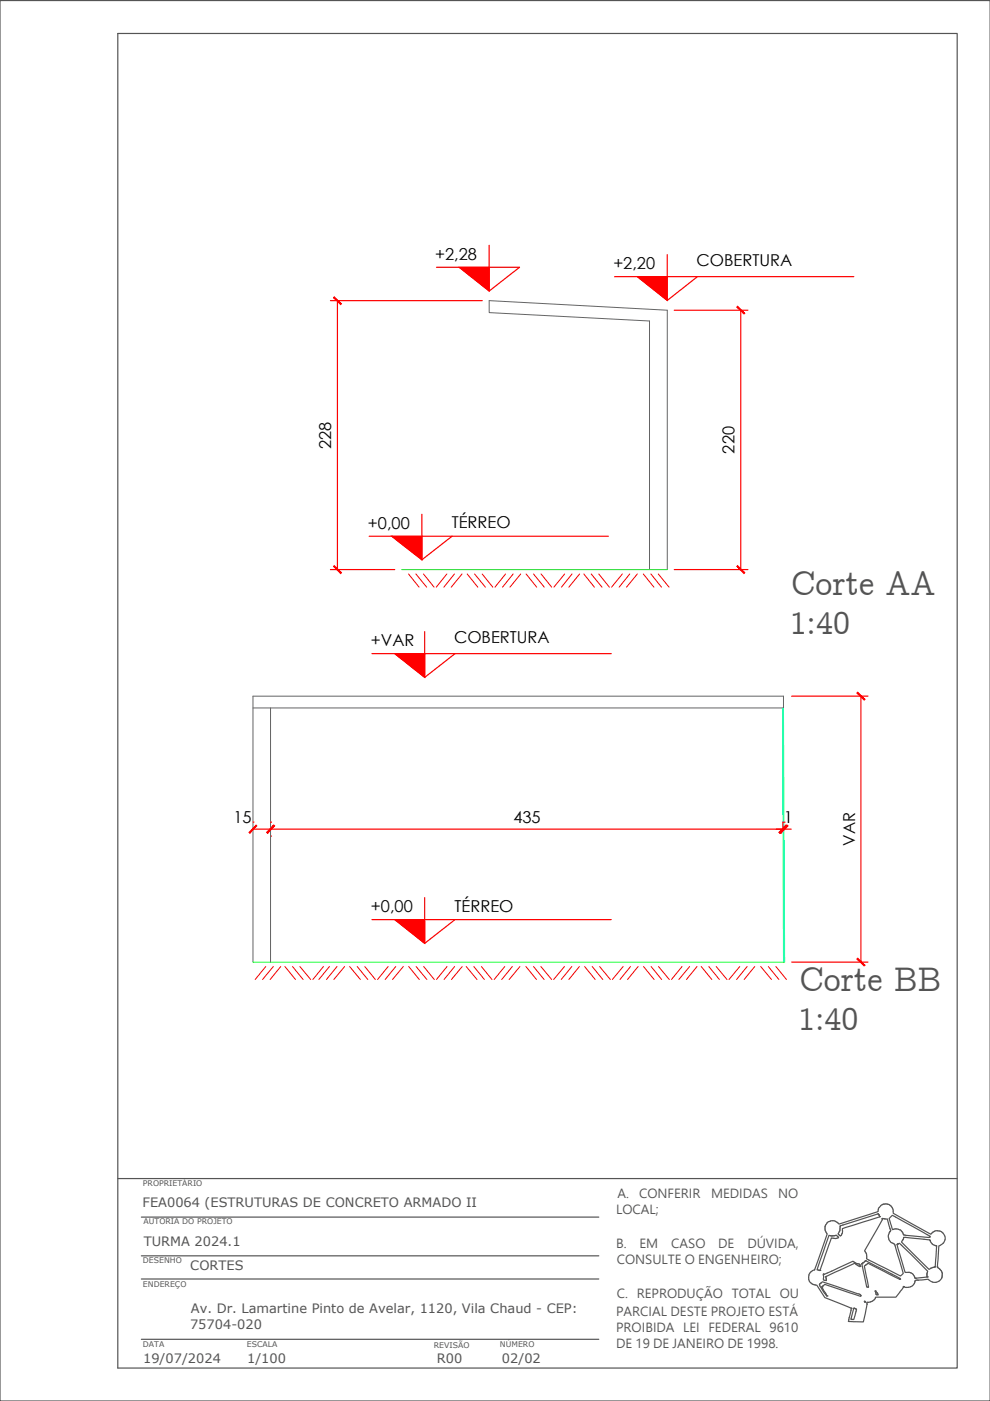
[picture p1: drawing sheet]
<svg xmlns="http://www.w3.org/2000/svg" width="210mm" height="297mm" viewBox="0 0 210 297" stroke-linecap="round" stroke-linejoin="round" font-family="sans-serif">
<!-- layer: CARIMBO -->
<path d="M103.7 63.7l37.8 2.1v55h-3.8v-52.7l-34-1.8zM53.6 150.1h112.5v-2.5h-112.5v56.4M57.4 150.1v53.9" fill="none" stroke="#636466" stroke-width=".21"/>
<path d="M85.2 120.8h56.3M53.6 204h112.8" fill="none" stroke="#0f0" stroke-width=".21"/>
<g fill="none" stroke="#d00" stroke-width=".21">
<path d="M86.6 121.7l2.3 2.8M88.2 121.7l2.3 2.8M89.8 121.7l2.2 2.8M94.7 121.7l-2.2 2.8M96.4 121.7l-2.3 2.8M98 121.7l-2.3 2.8M99.1 121.7l2.2 2.8M100.6 121.7l2.3 2.8M102.2 121.7l2.3 2.8M107.2 121.7l-2.3 2.8M108.8 121.7l-2.2 2.8M110.4 121.7l-2.3 2.8"/>
<path d="M111.5 121.7l2.3 2.8M113.1 121.7l2.3 2.8M114.7 121.7l2.3 2.8M119.7 121.7l-2.3 2.8M121.3 121.7l-2.3 2.8M122.9 121.7l-2.3 2.8M123.8 121.7l2.2 2.8M125.3 121.7l2.3 2.8M127 121.7l2.2 2.8M132 121.7l-2.3 2.8M133.5 121.7l-2.2 2.8M135.1 121.7l-2.3 2.8"/>
<path d="M136.4 121.7l2.2 2.8M138 121.7l2.3 2.8M139.6 121.7l2.3 2.8M56.3 204.9l-2.2 2.8M58 204.9l-2.3 2.8M59.5 204.9l-2.2 2.8M60.4 204.9l2.3 2.8M62 204.9l2.3 2.8M63.6 204.9l2.3 2.8M68.6 204.9l-2.3 2.8M69.8 204.9l-2.2 2.8M71.5 204.9l-2.3 2.8"/>
<path d="M73.1 204.9l-2.3 2.8M74.1 204.9l2.3 2.8M75.7 204.9l2.3 2.8M77.3 204.9l2.3 2.8M82.3 204.9l-2.2 2.8M83.9 204.9l-2.2 2.8M85.5 204.9l-2.3 2.8M86.7 204.9l2.2 2.8M88.2 204.9l2.3 2.8M89.8 204.9l2.3 2.8M94.8 204.9l-2.3 2.8M96.4 204.9l-2.3 2.8"/>
<path d="M98 204.9l-2.3 2.8M98.8 204.9l2.3 2.8M100.5 204.9l2.2 2.8M102.1 204.9l2.2 2.8M107 204.9l-2.2 2.8M108.6 204.9l-2.2 2.8M110.2 204.9l-2.3 2.8M111.5 204.9l2.2 2.8M113.1 204.9l2.3 2.8M114.7 204.9l2.3 2.8M119.7 204.9l-2.3 2.8M121.2 204.9l-2.2 2.8"/>
<path d="M122.9 204.9l-2.3 2.8M124 204.9l2.2 2.8M125.6 204.9l2.2 2.8M127.1 204.9l2.3 2.8M132.1 204.9l-2.3 2.8M133.7 204.9l-2.3 2.8M135.3 204.9l-2.2 2.8M136.4 204.9l2.3 2.8M138 204.9l2.3 2.8M139.6 204.9l2.3 2.8M144.6 204.9l-2.2 2.8M146.2 204.9l-2.3 2.8"/>
<path d="M147.8 204.9l-2.3 2.8M148.7 204.9l2.2 2.8M150.3 204.9l2.2 2.8M151.8 204.9l2.3 2.8M156.8 204.9l-2.2 2.8M158.4 204.9l-2.2 2.8M160 204.9l-2.2 2.8M161.3 204.9l2.3 2.8M162.9 204.9l2.2 2.8M164.5 204.9l2.3 2.8"/>
</g>
<!-- layer: COTA -->
<g fill="#f00" stroke="#f00" stroke-width=".21">
<path d="M83.1 113.7h6.4v5z"/>
<path d="M135.1 58.7h6.4v5z"/>
<path d="M97.4 56.7h6.3v5z"/>
<path d="M83.7 195h6.3v5z"/>
<path d="M83.7 138.6h6.3v5z"/>
<path d="M156.3 65.1l1.4 1.5 .2-.2zM156.4 64.9l1.5 1.5-1.6-1.3z"/>
<path d="M156.4 119.9l-.1 .2 1.6 1.3zM156.3 120.1l1.6 1.3-.2 .2z"/>
<path d="M70.7 63.1l1.5 1.5 .2-.2zM70.9 62.9l1.5 1.5-1.7-1.3z"/>
<path d="M70.9 119.9l-.2 .2 1.7 1.3zM70.7 120.1l1.7 1.3-.2 .2z"/>
<path d="M181.9 203.1l-.2 .2 1.7 1.4zM181.7 203.3l1.7 1.4-.2 .1z"/>
<path d="M181.7 146.9l1.5 1.5 .2-.1zM181.7 146.9l.2-.1 1.5 1.5z"/>
<path d="M58 174.9l-1.3 1.7 1.5-1.5zM58 174.9l-1.3 1.7-.1-.1z"/>
<path d="M166.7 174.9l-1.5 1.6 .2 .1zM166.7 174.9l.1 .2-1.4 1.5z"/>
<path d="M58 174.9l-1.4 1.6 .1 .1zM58 174.9l.2 .2-1.5 1.5z"/>
<path d="M54.3 174.9l-1.3 1.7 1.4-1.5zM52.8 176.5l1.5-1.6-1.3 1.7z"/>
<path d="M166.7 174.9l-1.5 1.6 .2 .1zM166.7 174.9l.1 .2-1.4 1.5z"/>
<path d="M166.9 174.9l-1.3 1.7 1.5-1.5zM166.9 174.9l-1.3 1.7-.2-.1z"/>
</g>
<g fill="none" stroke="#f00" stroke-width=".25">
<path d="M92.5 56.7h17.7l-6.5 5-6.3-5M103.7 52v9.7M130.3 58.7h50.7M135.1 58.7l6.4 5 6.4-5M141.5 54v9.7M70.1 63.7h32.1M71.5 63.7v57.1M143 65.8h15.6M157.1 65.8v55M78.3 113.7h50.7M83.1 113.7l6.4 5 6.3-5M89.5 109v9.7"/>
<path d="M70.1 120.8h13.6M78.9 138.6h50.7M83.7 138.6l6.3 5 6.5-5M90 133.9v9.7M143 120.8h15.6M167.9 147.6h16.1M182.5 147.6v56.4M53.6 174.3h.1M53.6 175.8h114.2M57.4 177.3h.1M57.4 174.3h.1M166 174.3h.1"/>
<path d="M166 174.3v1.3M166.2 174.3h.1M78.9 195h50.7M83.7 195l6.3 5 6.5-5M90 190.3v9.7M167.9 204h16.1"/>
</g>
<!-- layer: CARIMBO -->
<path d="M165.9 150.1l.2 53.9M166.1 150.1l.3 53.9" fill="none" stroke="#0ff" stroke-width=".21"/>
<g fill="none" stroke="#545454" stroke-width=".25">
<path d="M0 .1h209.9v296.9h-209.9zM25 7.1h177.9v283h-177.9zM25 249.9h177.9M30 258h97M174.9 260v.4M175 259.9l-.1 .1M175.1 259.6l-.1 .2M175.4 259.3l-.3 .4M175.7 259l-.4 .3M177.1 259l.3 .1M177.2 258.9l-.8-.1-.7 .2M178.2 259.9l-.1 .1"/>
<path d="M178.7 259.7l-.5 .2M186 257.4l-7.3 2.3M186.1 257.4l.3 .1M186.1 256.9l-8.2 2.6-.5-.4M186.2 256.4l-.1 .5M186.3 257.5l.1 .2M186.4 256l-.2 .4M186.4 257.8l.1 .2M186.5 258h.1M186.5 258l-7.2 2.3-.7 .2v.4M187.1 255.4l-.7 .6M187.1 258.6l-3.8 6.6 .3 .5"/>
<path d="M187.1 258.4v.2M187.1 258.3l.3 .1M187.2 255.4h-.1M187.4 255.3h-.2M187.4 258.4h.1M187.5 258.4l.2 .1M187.6 255.3h-.2M187.6 255.3h.6M187.7 258.4l.4 .1 .6 2M188.3 255.3l.3 .2M188.6 255.5l.4 .4 .3 .4M189.3 256.3l.1 .5"/>
<path d="M189.4 256.8v.4l8 4.5 .2-.2M30 266.3h97M30 271.2h97M171.5 270.8l.1 .8M171.5 270.3v.5M171.6 271.6l.3 .4M171.9 272l.4 .3 .6 .1M172.3 269.4l-.5 .4-.3 .5M172.7 269.2l-.4 .2M172.8 269.2l-.1 .1M172.8 272.4l.4 .1 1.7 2.6 5.6 2.3M173.5 269.3h.2"/>
<path d="M173.7 269.4h.1M173.7 269.3h.1M173.8 272.3l.1 .3M173.8 269.4h.1M173.8 272.7l1.1 1.6M173.9 269.4h-.1M174 272.1l.4-.3 7.6 2.5M174.1 272.1l-.3 .1M174.2 272.9l.3 .5M174.2 272.9h.1M174.3 272.8h.1M174.5 273.4l.7 1"/>
<path d="M174.5 272.6l-.2 .2M174.5 272.7l.4-.4 7.6 2.6M174.6 270.4v.5M174.6 270.2v.1M174.6 271v.4l.2 .1M174.6 270.2h.1M174.8 270.2h-.2M174.9 271.4l.1 .1M174.9 274.2l.4 .6M174.9 260.4v.4M174.9 260.7l.1 .3M175 261l.1 .2"/>
<path d="M175 271.5h.1M175.1 270.8l.1 .2M175.1 261.3l.2 .2M175.1 270.6v.2M175.1 270.7h.1M175.2 271.5h-.1M175.2 271v.3M175.2 271.4v.1M175.2 274.5l.1 .3M175.2 271.3v.1M175.2 270.6h-.1M175.3 261.5l.1 .1-2.7 7.6"/>
<path d="M175.3 274.8h.1M176 262l-.2-.1-1.9 5.4-.7 1.9 .3 .1M176 262l.4 .1M176.3 269.5l-1.5 .7M176.6 262.5h-.3l-2.4 6.9M176.6 262.5l.7 .1M176.8 262h-.4M177 262l.3-.1 .4 .4M177.1 262h-.3M177.7 262.5l-.4 .1M177.7 262.4h-.1M177.8 262.3v.1"/>
<path d="M177.9 261.3l-.2 .3 .4 .4M178 261l-.1 .2M178.1 262h.1M178.1 260.9l-.1 .2M178.1 260.5v.4M178.1 260.2v.2M178.2 260l-.1 .2M178.3 261.9l-.1 .1M178.4 261.8l-.1 .2M178.5 261.5l-.1 .3M178.6 260.9v.7M180.5 277.8l-.6 2.3"/>
<path d="M180.5 277.4h.1M180.5 277.3v.1M180.5 279.8h.1M180.5 277.4l-.1 .4M180.7 279.7h-.1M181 277.4l-.5 2.3M181.1 267.6l-.3-.2-4.5 2.1M181.1 277.4h.1M181.1 267.6l.4 .2M181.1 277.4l.3 .1M181.4 278.4l-.4 1.4h-.3M181.4 267.8l.3 .1"/>
<path d="M181.5 277.5l.1 .1M181.5 268.1l-.3-.3-6 2.8M181.5 268.1l.3 .2M181.6 277.6v.1M181.6 277.8l-.2 .6M181.6 277.7h.1M181.7 267.9l.1 .1M181.8 268.3l.3 .1M181.8 267.9l.5 .2M182 274.3l.3 .1M182.1 268.4l.2 .1M182.3 274.5l.2 .3"/>
<path d="M182.3 268.1l.1 .4M182.3 268.5h.1M182.4 268.5h-.1M182.5 274.8h.1M182.7 268l1.1 4.9h.1M182.8 268h.1M182.8 267.9v.1M182.9 267.8l-.2 .1M183 267.7l-.1 .1M183.2 267.6l-.2 .1M183.3 276h.1M183.3 275.9l.1 .2"/>
<path d="M183.3 275.9h.1M183.3 267.5h.1M183.4 275.9h.1M183.4 276.1h.1M183.4 276h.1M183.5 267.3l-.2 .2M183.5 267.4l.1-.1 7.1 3.7M183.6 268.2l-.3 .2 .8 4.5h-.1M183.6 265.7l.2 .3M183.7 268.1l-.1 .1M183.7 266l.1 .6M183.7 268.1l.3-.3 6.8 3.4"/>
<path d="M183.8 276.6l-.8 3.7-3-.1M183.8 276.3v.3M183.9 276.1l-.1 .2M184 276.1l-.2 .1M185.3 275.6l-.7 .4-.6 .1M185.5 273.7h.1M185.5 273.7l.2 .5M185.6 273.7l.4 .4M185.6 275.2l-.2 .4M185.7 274.2l.1 .2M185.8 274.4v.1M185.8 274.5h.2"/>
<path d="M186 274.1l.1 .2M186.1 274.3l.1 .2h-.2M188.4 262.4l.2 .6M188.4 261.7v.7M188.5 261.4l-.1 .3M188.6 263l.2 .3M188.7 260.5l.1 .5M188.7 261.1l-.2 .3M188.8 263.3l.2 .2M188.8 261l-.1 .1M188.8 261h.1M189.1 263.4l.4 .3"/>
<path d="M189.6 263.8l.2 .3M189.8 260.6l1 .2M189.8 264.1l1.7 5.9-.6 .5-6.9-3.5-.3-.1 .1-.3M189.8 260.6l-.6 .1-.7-2.4 .7-.6 7.9 4.4M190.2 263.9l1.7 5.9h.8M190.2 263.8v.1M190.2 263.8h.1M190.5 263.7l.2-.1 2.4 2.3 3.6 3.6-.1 .3M190.5 263.7l-.3 .1M190.8 271.2h.1M190.8 271v.2M190.8 260.7l.3 .2"/>
<path d="M191.1 260.9l.6 .9 5.3 .6M191.1 273.5l-1.2 1.5h-4.2l-.2 .2M191.3 263l-.2 .3 3 3 2.9 2.8 .3-.1M191.4 273.2l-.3 .3M191.5 262.8l-.2 .2M191.5 272.8l-.1 .4M191.6 272.8h.1M191.6 272.7l.6 .3M191.9 262.4l-.3-.1-.1 .5M191.9 262.3l.3 .1M192.2 262.4l5 .6M192.7 269.7l.1 .1"/>
<path d="M192.9 269.8h.1M193 269.8l.7 .4M193.5 272.6l-.7 .3h-.6M193.6 270.3l.3 .5M193.7 272.4l-.2 .2M193.9 270.7l.1 .2M194 271.7l-.3 .7M194 270.9v.1M194 271h.1M194 271.6v.1M194.1 271.5h-.1M194.2 271h-.1"/>
<path d="M194.3 271.4l-.2 .1M194.3 271h-.1M194.5 271.4h-.2M194.5 271.4l2.3-.2 .3 .3M196.5 270.1v.1M196.5 270.5v.2M196.5 270v.1M196.6 270.7h.1M196.6 270.7l-2.3 .3M196.6 270.2l-.1 .3M196.6 269.8v.1M197.1 271.5a1.62 1.62 0 0 0 2 .1"/>
<path d="M197.1 262.3h-.1M197.1 262.1v.2M197.2 263l.1 .2M197.3 263.1l.6 .8M197.4 268.8l-.1 .1M197.8 261.2l-.2 .2M198 263.9l.2 .1M198.1 268.6l-.7 .3M198.1 261.1l-.2 .1M198.2 264.1h.1M198.2 268.6l-.1 .1M198.2 268.6h.1"/>
<path d="M198.4 264.1h.1M198.4 260.9l-.3 .1M198.4 261h.7M198.5 264.1l.1 .1-.4 4.4M198.6 264.1v.1M198.8 268.6v.1M198.8 268.4v.2M198.8 268.7l.3 .2M199.1 268.9l.1 .2M199.1 261l.3 .1M199.2 269.1l.3 .2M199.3 264.1h-.2l-.3 4.4"/>
<path d="M199.4 261a1.64 1.64 0 0 1 .6 2.6M199.5 269.4l.1 .1M199.6 269.5l.1 .2M199.7 269.7v.2M199.8 270v.5M199.8 270.5l-.1 .5-.5 .6M199.8 269.9v.1M200 263.5l-.6 .5M30 284h97M179.9 280.1v.1M179.9 280.1h.1"/>
</g>
<g font-size="7.2" fill="#545454">
<text x="167.7" y="126.2">Corte AA</text>
<text x="167.4" y="134.5">1:40</text>
<text x="169.5" y="210">Corte BB</text>
<text x="169.2" y="218.3">1:40</text>
</g>
<g font-size="3.5">
<text x="92.3" y="55.1">+2,28</text>
<text x="130" y="57.1">+2,20</text>
<text x="147.7" y="56.4">COBERTURA</text>
<text x="70.2" y="95.2" transform="rotate(-90 70.2 95.2)">228</text>
<text x="155.7" y="96.2" transform="rotate(-90 155.7 96.2)">220</text>
<text x="78" y="112.1">+0,00</text>
<text x="95.8" y="112">TÉRREO</text>
<text x="78.7" y="136.9">+VAR</text>
<text x="96.3" y="136.3">COBERTURA</text>
<text x="49.5" y="174.5">15</text>
<text x="108.8" y="174.4">435</text>
<text x="166.2" y="174.5">1</text>
<text x="181.3" y="179.3" transform="rotate(-90 181.3 179.3)">VAR</text>
<text x="78.7" y="193.4">+0,00</text>
<text x="96.4" y="193.3">TÉRREO</text>
</g>
<g font-size="2.8" fill="#545454">
<text x="30.2" y="256">FEA0064 (ESTRUTURAS DE CONCRETO ARMADO II</text>
<text x="30.5" y="264.1">TURMA 2024.1</text>
<text x="40.3" y="269.3">CORTES</text>
<text x="40.3" y="281.8">75704-020</text>
<text x="40.5" y="278.4">Av. Dr. Lamartine Pinto de Avelar, 1120, Vila Chaud - CEP:</text>
<text x="30.4" y="289">19/07/2024</text>
<text x="52.4" y="289">1/100</text>
<text x="92.6" y="289">R00</text>
<text x="106.4" y="289">02/02</text>
</g>
<g font-size="2.6" fill="#545454">
<text x="130.6" y="257.3">LOCAL;</text>
<text x="130.9" y="254">A.</text>
<text x="135.5" y="254">CONFERIR</text>
<text x="150.7" y="254">MEDIDAS</text>
<text x="165" y="254">NO</text>
<text x="130.6" y="264.6">B.</text>
<text x="130.8" y="268">CONSULTE O ENGENHEIRO;</text>
<text x="135.6" y="264.6">EM</text>
<text x="142.3" y="264.6">CASO</text>
<text x="152.3" y="264.6">DE</text>
<text x="158.5" y="264.6">DÚVIDA,</text>
<text x="130.8" y="275.2">C.</text>
<text x="135" y="275.2">REPRODUÇÃO</text>
<text x="155.2" y="275.2">TOTAL</text>
<text x="165.3" y="275.2">OU</text>
<text x="130.6" y="279.1">PARCIAL DESTE PROJETO ESTÁ</text>
<text x="130.6" y="282.4">PROIBIDA LEI FEDERAL 9610</text>
<text x="130.6" y="285.8">DE 19 DE JANEIRO DE 1998.</text>
</g>
<g font-size="1.7" fill="#545454">
<text x="30.3" y="251.5">PROPRIETÁRIO</text>
<text x="30.4" y="259.6">AUTORIA DO PROJETO</text>
<text x="30.3" y="267.7">DESENHO</text>
<text x="30.3" y="273">ENDEREÇO</text>
<text x="30.3" y="285.6">DATA</text>
<text x="52.4" y="285.6">ESCALA</text>
<text x="92" y="285.9">REVISÃO</text>
<text x="106" y="285.7">NÚMERO</text>
</g>
</svg>
